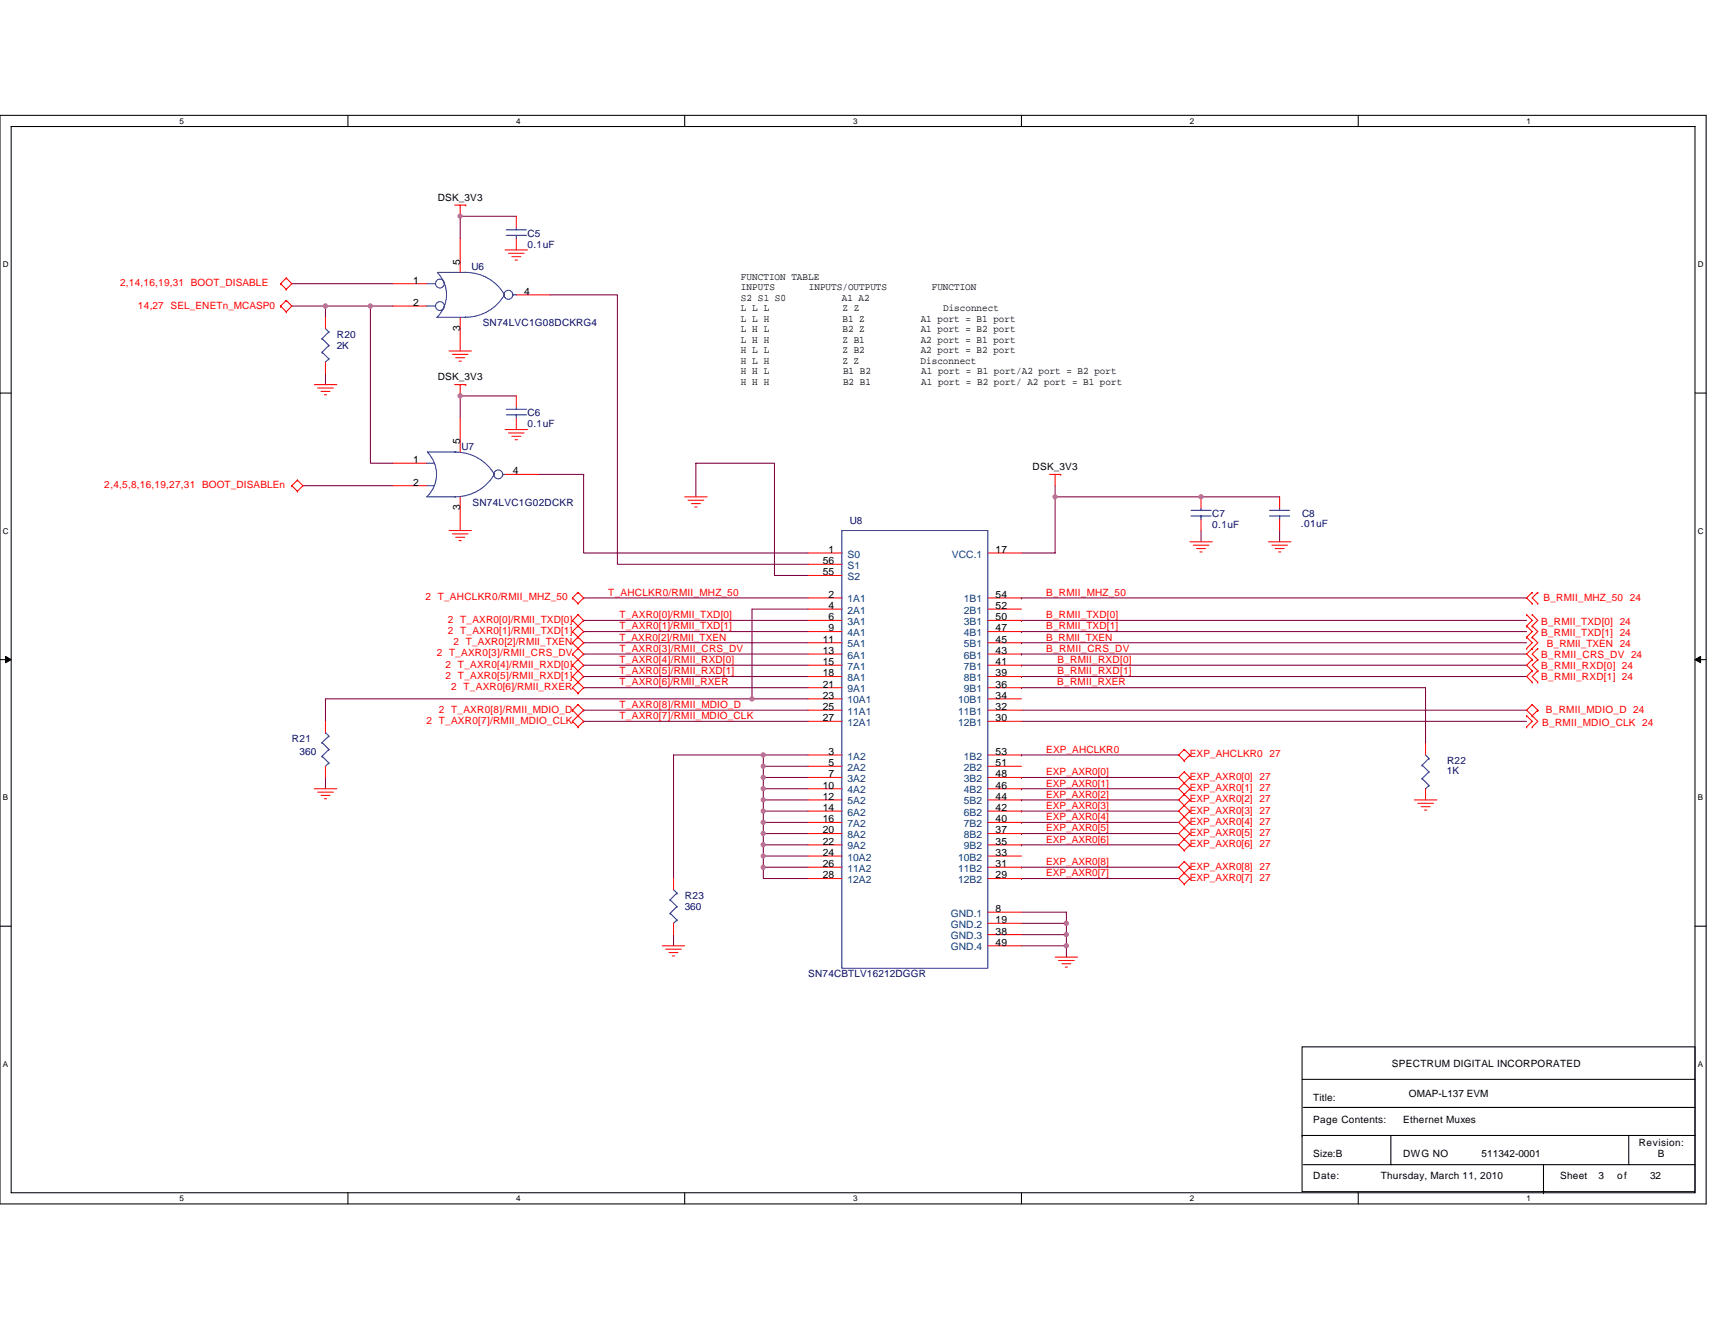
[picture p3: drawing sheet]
<svg xmlns="http://www.w3.org/2000/svg" width="279mm" height="216mm" viewBox="0 0 279 216" stroke-linecap="round" stroke-linejoin="round" font-family="sans-serif">
<path d="M0 18.8h278v177.4h-278zM1.8 20.6h274.3v173.8h-274.3z" fill="none" stroke="#000" stroke-width=".17"/>
<g fill="#fff">
<path d="M29.3 19h.7v1.4h-.7z"/>
<path d="M29.3 194.5h.7v1.5h-.7z"/>
</g>
<path d="M56.7 18.8v1.8M56.7 194.4v1.8" fill="none" stroke="#000" stroke-width=".17"/>
<g fill="#fff">
<path d="M84.1 19h.7v1.4h-.7z"/>
<path d="M84.1 194.5h.7v1.5h-.7z"/>
</g>
<path d="M111.5 18.8v1.8M111.5 194.4v1.8" fill="none" stroke="#000" stroke-width=".17"/>
<g fill="#fff">
<path d="M139 19h.7v1.4h-.7z"/>
<path d="M139 194.5h.7v1.5h-.7z"/>
</g>
<path d="M166.4 18.8v1.8M166.4 194.4v1.8" fill="none" stroke="#000" stroke-width=".17"/>
<g fill="#fff">
<path d="M193.8 19h.8v1.4h-.8z"/>
<path d="M193.8 194.5h.8v1.5h-.8z"/>
</g>
<path d="M221.3 18.8v1.8M221.3 194.4v1.8" fill="none" stroke="#000" stroke-width=".17"/>
<g fill="#fff">
<path d="M248.7 19h.7v1.4h-.7z"/>
<path d="M248.7 194.5h.7v1.5h-.7z"/>
<path d="M.5 42.3h.9v1.5h-.9z"/>
<path d="M276.6 42.3h1v1.5h-1z"/>
<path d="M.5 85.8h.9v1.4h-.9z"/>
<path d="M276.6 85.8h1v1.4h-1z"/>
</g>
<path d="M0 64.1h1.8M276.1 64.1h1.9" fill="none" stroke="#000" stroke-width=".17"/>
<g fill="#fff">
<path d="M.5 129.2h.8v1.5h-.8z"/>
<path d="M276.6 129.2h.9v1.5h-.9z"/>
</g>
<path d="M0 107.5h1.8M276.1 107.5h1.9" fill="none" stroke="#000" stroke-width=".17"/>
<path d="M.9 107l.9 .5-.9 .5zM276.1 107.5l1-.5v1z" fill="#000" stroke="#000" stroke-width=".16"/>
<g fill="#fff">
<path d="M.5 172.6h.8v1.5h-.8z"/>
<path d="M276.6 172.6h.9v1.5h-.9z"/>
</g>
<path d="M0 150.9h1.8M276.1 150.9h1.9M212.1 170.6h64v23.6h-64zM212.1 175.9h64M212.1 185h.1M212.1 185h64M212.3 189.8h63.8M212.3 180.4h63.8M226.6 185v4.8M251.5 194.4h.1M251.5 189.8v4.6M265.3 185v4.8" fill="none" stroke="#000" stroke-width=".17"/>
<g fill="none" stroke="#800040" stroke-width=".17">
<path d="M84.1 35.2h-9.1v3.7M47.5 49.9h5.5v1.8M47.5 46.2h16.5M53 49.9h7.3v25.6h3.7M60.3 49.9h3.7M89.6 48h11v43.9h31.1M49.4 79.1h14.6M53 60.9v1.8M84.1 64.5h-9.1v3.7M87.8 77.3h7.3M95.1 77.3v12.8h36.6M95.1 77.3h.1"/>
<path d="M171.9 79.1v1.9M95.1 97.4h.1M95.1 97.4h36.6M113.4 81v-5.5h12.8v18.3h5.5M131.7 99.3h-9.2v14.6M166.4 97.4h.1M166.4 97.4h82.3M171.9 81h36.6M171.9 81v9.1h-5.5M195.7 86.4v1.9M208.5 86.4v1.9M95.1 101.1h.1"/>
<path d="M95.1 115.7h.1M95.1 112.1h.1M95.1 106.6h.1M95.1 110.2h.1M95.1 104.7h.1M95.1 102.9h.1M95.1 108.4h.1M95.1 117.5h.1M95.1 101.1h36.6M95.1 115.7h36.6M95.1 112.1h36.6M95.1 106.6h36.6"/>
<path d="M95.1 110.2h36.6M95.1 102.9h36.6M95.1 108.4h36.6M95.1 104.7h36.6M95.1 117.5h36.6M122.5 113.9h9.2M122.5 113.9h-69.5v3.6M166.4 102.9h.1M166.4 106.6h.1M166.4 108.4h.1M166.4 112.1h.1M166.4 112.1h65.8v9.1"/>
<path d="M166.4 117.5h82.3M166.4 115.7h82.3M166.4 101.1h.1M166.4 110.2h.1M166.4 104.7h.1M166.4 101.1h82.3M166.4 106.6h82.3M166.4 110.2h82.3M166.4 102.9h82.3M166.4 108.4h82.3M166.4 104.7h82.3M53 126.7v1.8"/>
<path d="M124.4 137.7v1.8h7.3M124.4 139.5v1.8h7.3M124.4 135.8v1.9h7.3M124.4 134v1.8h7.3M124.4 132.2v1.8h7.3M124.4 130.3v1.9h7.3M124.4 128.5v1.8h7.3M124.4 126.7v1.8h7.3M124.4 124.9v1.8h7.3M124.4 123h7.3M124.4 123h-14.7v20.2M124.4 123v1.9h7.3"/>
<path d="M166.4 123h.1M166.4 126.7h.1M166.4 128.5h.1M166.4 132.2h.1M166.4 130.3h.1M166.4 134h.1M166.4 135.8h.1M166.4 137.7h.1M166.4 123h25.6M166.4 126.7h25.6M166.4 128.5h25.6M166.4 132.2h25.6"/>
<path d="M166.4 130.3h25.6M166.4 134h25.6M166.4 135.8h25.6M166.4 137.7h25.6M109.7 152.3v1.8M124.4 141.3v1.9h7.3M166.4 141.3h.1M166.4 143.2h.1M166.4 154.1h7.3v1.9M166.4 148.6h7.3v3.7M166.4 150.5h7.3M166.4 152.3h7.3"/>
<path d="M166.4 141.3h25.6M166.4 143.2h25.6M173.7 152.3v1.8"/>
</g>
<g fill="none" stroke="#f00" stroke-width=".17">
<path d="M74.1 33.4h1.8M75 33.4v1.8M75 38.9v5.5M75.9 33.4h.1M84.1 35.2v1.9M84.1 38.9v1.8M45.7 49.9h.1M45.7 46.2h.1M45.7 49.9l.9 .9M45.7 46.2l.9 .9M46.6 49h.1M46.6 50.8h.1"/>
<path d="M46.6 45.3h.1M46.6 47.1h.1M46.6 49l.9 .9-.9 .9M46.6 49l-.9 .9M46.6 45.3l.9 .9-.9 .9M46.6 45.3l-.9 .9M53 51.7v1.8M53 59v1.9M64 46.2h5.5M64 49.9h5.5M73.2 57.2h3.6M73.7 57.7h2.5"/>
<path d="M74.2 58.3h1.5M74.8 58.8h.4M75 51.7v5.5M82.3 40.7h3.6M82.8 41.3h2.6M83.4 41.8h1.5M83.9 42.4h.4M84.1 48h5.5M47.5 79.1h.1M47.5 79.1l1 1M48.5 78.2h.1M48.5 78.2l.9 .9-.9 1"/>
<path d="M48.5 78.2l-1 .9M51.2 62.7h3.7M51.8 63.2h2.5M52.3 63.8h1.5M52.9 64.3h.3M64 75.5h5.5M64 79.1h5.5M74.1 62.7h1.8M75 62.7v1.8M75 68.2v5.5M75.9 62.7h.1M82.3 70h3.6"/>
<path d="M82.3 77.3h5.5M82.8 70.5h2.6M83.4 71.1h1.5M83.9 71.6h.4M84.1 64.5v1.8M84.1 68.2v1.8M171 77.3h1.8M171.9 77.3v1.8M172.8 77.3h.1M48.5 80.1h.1M73.2 86.4h3.6M73.7 87h2.5"/>
<path d="M74.2 87.5h1.5M74.8 88.1h.4M75 81v5.4M93.3 97.4h.1M93.3 97.4l.9 .9M94.2 96.5h.1M94.2 98.3h.1M94.2 96.5l.9 .9-.9 .9M94.2 96.5l-.9 .9M111.5 81h3.7M112.1 81.5h2.6M112.6 82.1h1.5"/>
<path d="M113.2 82.6h.4M131.7 91.9h5.5M131.7 97.4h5.5M131.7 90.1h5.5M131.7 93.8h5.5M131.7 99.3h5.5M160.9 97.4h5.5M160.9 90.1h5.5M160.9 99.3h5.5M193.8 88.3h3.7M194.4 88.8h2.6M194.9 89.4h1.5"/>
<path d="M195.5 89.9h.4M195.7 81v1.8M195.7 84.6v1.8M206.7 88.3h3.6M207.2 88.8h2.6M207.8 89.4h1.4M208.3 89.9h.4M208.5 81v1.8M208.5 84.6v1.8M249.6 96.5h.1M249.6 98.3h.1M249.6 96.5l-.9 .9 .9 .9"/>
<path d="M250.5 98.3h.1M250.5 96.5h.1M250.5 96.5l-.9 .9 .9 .9M53 117.5v1.9M93.3 115.7h.1M93.3 101.1h.1M93.3 102.9h.1M93.3 104.7h.1M93.3 106.6h.1M93.3 108.4h.1M93.3 110.2h.1M93.3 112.1h.1"/>
<path d="M93.3 117.5h.1M93.3 115.7l1.8 1.8-.9 .9M93.3 101.1l1.8 1.8-1.8 1.8M93.3 102.9l1.8 1.8-.9 1M93.3 104.7l.9 1M93.3 106.6l1.8 1.8-.9 .9M93.3 108.4l.9 .9M93.3 110.2l1.8 1.9-.9 .9M93.3 112.1l.9 .9M93.3 117.5l.9 .9M94.2 114.8h.1M94.2 116.6h.1"/>
<path d="M94.2 100.2h.1M94.2 102h.1M94.2 103.8h.1M94.2 105.7h.1M94.2 107.5h.1M94.2 109.3h.1M94.2 111.1h.1M94.2 113h.1M94.2 118.4h.1M94.2 114.8l.9 .9-1.8 1.8M94.2 114.8l-.9 .9M94.2 100.2l.9 .9-1.8 1.8"/>
<path d="M94.2 100.2l-.9 .9M94.2 105.7l.9 .9-1.8 1.8M94.2 105.7l-.9 .9M94.2 109.3l.9 .9-1.8 1.9M94.2 109.3l-.9 .9M131.7 115.7h5.5M131.7 101.1h5.5M131.7 102.9h5.5M131.7 104.7h5.5M131.7 106.6h5.5M131.7 108.4h5.5M131.7 110.2h5.5"/>
<path d="M131.7 112.1h5.5M131.7 113.9h5.5M131.7 117.5h5.5M160.9 115.7h5.5M160.9 101.1h5.5M160.9 102.9h5.5M160.9 104.7h5.5M160.9 106.6h5.5M160.9 108.4h5.5M160.9 110.2h5.5M160.9 112.1h5.5M160.9 113.9h5.5"/>
<path d="M160.9 117.5h5.5M248.7 100.2h.1M248.7 102h.1M248.7 103.8h.1M248.7 105.7h.1M248.7 116.6h.1M248.7 118.4h.1M248.7 100.2l.9 .9-.9 .9M248.7 102l.9 .9-.9 .9M248.7 103.8l.9 .9-.9 1M248.7 116.6l.9 .9-.9 .9M249.6 100.2h.1"/>
<path d="M249.6 102h.1M249.6 103.8h.1M249.6 105.7h.1M249.6 107.5h.1M249.6 109.3h.1M249.6 111.1h.1M249.6 116.6h.1M249.6 118.4h.1M249.6 114.8h.1M249.6 100.2l.9 .9-.9 .9M249.6 102l.9 .9-.9 .9M249.6 103.8l.9 .9-.9 1"/>
<path d="M249.6 105.7l-.9 .9 .9 .9M249.6 107.5l-.9 .9 .9 .9M249.6 109.3l-.9 .9 .9 .9M249.6 114.8l-.9 .9 1.8 1.8-.9 .9M249.6 114.8l.9 .9M250.5 107.5h.1M250.5 105.7h.1M250.5 109.3h.1M250.5 111.1h.1M250.5 115.7h.1M250.5 105.7l-.9 .9 .9 .9M250.5 107.5l-.9 .9 .9 .9"/>
<path d="M250.5 109.3l-.9 .9 .9 .9M250.5 115.7l-.9 .9M51.2 128.5h3.7M51.8 129.1h2.5M52.3 129.6h1.5M52.9 130.2h.3M53 124.9v1.8M131.7 123h5.5M131.7 124.9h5.5M131.7 126.7h5.5M131.7 128.5h5.5M131.7 130.3h5.5"/>
<path d="M131.7 132.2h5.5M131.7 134h5.5M131.7 135.8h5.5M131.7 137.7h5.5M131.7 139.5h5.5M160.9 123h5.5M160.9 124.9h5.5M160.9 126.7h5.5M160.9 128.5h5.5M160.9 130.3h5.5M160.9 132.2h5.5M160.9 134h5.5"/>
<path d="M160.9 135.8h5.5M160.9 137.7h5.5M160.9 139.5h5.5M192.9 122.1h.1M192.9 124h.1M192.9 125.8h.1M192.9 127.6h.1M192.9 129.4h.1M192.9 131.3h.1M192.9 133.1h.1M192.9 134.9h.1M192.9 136.7h.1"/>
<path d="M192.9 138.6h.1M192.9 122.1l-.9 .9 .9 1M192.9 122.1l.9 .9M192.9 125.8l-.9 .9 .9 .9M192.9 125.8l.9 .9M192.9 127.6l-.9 .9 1.8 1.8M192.9 127.6l.9 .9M192.9 133.1l-.9 .9 1.8 1.8M192.9 133.1l.9 .9M192.9 136.7l-.9 1 .9 .9M192.9 136.7l.9 1M193.8 123h.1"/>
<path d="M193.8 126.7h.1M193.8 128.5h.1M193.8 130.3h.1M193.8 132.2h.1M193.8 134h.1M193.8 135.8h.1M193.8 137.7h.1M193.8 123l-.9 1M193.8 126.7l-.9 .9M193.8 128.5l-1.8 1.8 1.8 1.9M193.8 130.3l-1.8 1.9 .9 .9M193.8 132.2l-.9 .9"/>
<path d="M193.8 134l-1.8 1.8 .9 .9M193.8 135.8l-.9 .9M193.8 137.7l-.9 .9M230.4 130.3h3.7M231 130.9h2.5M231.5 131.4h1.5M232.1 132h.3M232.2 121.2v1.8M232.2 128.5v1.8M107.9 154.1h3.6M108.4 154.7h2.6M109 155.2h1.4"/>
<path d="M109.5 155.8h.4M109.7 143.2v1.8M109.7 150.5v1.8M131.7 141.3h5.5M131.7 143.2h5.5M160.9 150.5h5.5M160.9 148.6h5.5M160.9 152.3h5.5M160.9 154.1h5.5M160.9 141.3h5.5M160.9 143.2h5.5M171.9 156h3.7"/>
<path d="M172.4 156.5h2.6M173 157h1.5M173.5 157.6h.4M192.9 140.4h.1M192.9 142.2h.1M192.9 144.1h.1M192.9 140.4l-.9 .9 .9 .9M192.9 140.4l.9 .9M192.9 142.2l-.9 1 .9 .9M192.9 142.2l.9 1M193.8 141.3h.1M193.8 143.2h.1"/>
<path d="M193.8 141.3l-.9 .9M193.8 143.2l-.9 .9"/>
</g>
<g fill="none" stroke="#00f" stroke-width=".17">
<path d="M82.5 38.4h3.3M82.5 37.4h3.3M84.1 37.1v.3M84.1 38.4h.1M84.1 38.4v.5M52.5 55.2h.1M52.5 57.4h.1M52.5 55.2l1.1 1.1M52.5 57.4l1.1 1.1M53 59h.1M53 53.5l.6 .6M53.6 54.1h.1"/>
<path d="M53.6 56.3h.1M53.6 58.5h.1M53.6 54.1l-1.1 1.1M53.6 56.3l-1.1 1.1M53.6 58.5l-.6 .5M69.5 46.2h1.5M69.5 49.9h1.5M71.1 51.7h4.8M71.2 44.4a5.1 5.1 0 0 1 0 7.2M71.3 44.4h4.6h-.1a7.3 7.3 0 0 1 6.4 3.7M82.2 48a7.3 7.3 0 0 1-6.4 3.7h.1M83.6 48h.5"/>
<path d="M69.5 75.5h1.3M69.5 79.1h1.3M69.6 73.7a5.1 5.1 0 0 1 0 7.2M69.7 73.7h4.5M74.2 73.7h-.1a7.3 7.3 0 0 1 6.5 3.6M80.6 77.2a7.3 7.3 0 0 1-6.5 3.7h.1M81.9 77.3h.1M81.9 77.3h.4M82.5 67.6h3.3M82.5 66.7h3.3M84.1 66.3v.4M84.1 67.6h.1"/>
<path d="M84.1 67.6v.6M69.5 81h4.7M137.2 86.4h23.7v71.4h-23.7zM194 84.1h3.3M194 83.2h3.3M195.7 82.8v.4M195.7 84.1h.1M195.7 84.1v.5M206.8 84.1h3.3M206.8 83.2h3.3M208.5 82.8v.4M208.5 84.1h.1"/>
<path d="M208.5 84.1v.5M53 119.4h.1M53 119.4l.6 .5M53.6 119.9h.1M53.6 119.9l-1.1 1.1M52.5 123.2h.1M52.5 121h.1M52.5 123.2l1.1 1.1M52.5 121l1.1 1.1M53.6 124.3h.1M53.6 122.1h.1M53.6 124.3l-.6 .6"/>
<path d="M53.6 122.1l-1.1 1.1M231.7 124.7h.1M231.7 126.9h.1M231.7 124.7l1.1 1.1M231.7 126.9l1.1 1.1M232.2 128.5h.1M232.2 123l.6 .6M232.8 123.6h.1M232.8 125.8h.1M232.8 128h.1M232.8 123.6l-1.1 1.1M232.8 125.8l-1.1 1.1"/>
<path d="M232.8 128l-.6 .5M109.2 146.6h.1M109.2 148.8h.1M109.2 146.6l1.1 1.1M109.2 148.8l1.1 1.1M109.7 150.5h.1M109.7 145l.6 .5M110.3 145.5h.1M110.3 147.7h.1M110.3 149.9h.1M110.3 145.5l-1.1 1.1M110.3 147.7l-1.1 1.1"/>
<path d="M110.3 149.9l-.6 .6"/>
<circle cx="71.7" cy="46.2" r=".72"/>
<circle cx="71.7" cy="49.9" r=".72"/>
<circle cx="82.8" cy="48" r=".72"/>
<circle cx="81.2" cy="77.3" r=".72"/>
</g>
<g fill="#f0f" stroke="#f0f" stroke-width=".17">
<circle cx="122.5" cy="113.9" r=".36"/>
<circle cx="195.7" cy="80.9" r=".36"/>
<circle cx="173.7" cy="154.1" r=".36"/>
<circle cx="173.7" cy="150.5" r=".36"/>
<circle cx="173.7" cy="152.3" r=".36"/>
<circle cx="171.9" cy="80.9" r=".35"/>
<circle cx="75" cy="35.2" r=".35"/>
<circle cx="60.3" cy="49.9" r=".36"/>
<circle cx="53" cy="49.9" r=".36"/>
<circle cx="124.3" cy="137.6" r=".36"/>
<circle cx="124.3" cy="139.5" r=".35"/>
<circle cx="124.3" cy="135.8" r=".35"/>
<circle cx="124.3" cy="134" r=".35"/>
<circle cx="124.3" cy="132.2" r=".36"/>
<circle cx="124.3" cy="130.3" r=".35"/>
<circle cx="124.3" cy="128.5" r=".36"/>
<circle cx="124.3" cy="126.7" r=".35"/>
<circle cx="124.3" cy="124.8" r=".35"/>
<circle cx="124.3" cy="123" r=".36"/>
<circle cx="124.3" cy="141.3" r=".36"/>
<circle cx="75" cy="64.5" r=".36"/>
</g>
<g font-size="1.7">
<text x="67.3" y="46.2">1</text>
<text x="75" y="43.1" transform="rotate(-90 75 43.1)">5</text>
<text x="67.3" y="49.8">2</text>
<text x="75" y="53.9" transform="rotate(-90 75 53.9)">3</text>
<text x="85.4" y="48">4</text>
<text x="67.3" y="75.5">1</text>
<text x="75" y="72.4" transform="rotate(-90 75 72.4)">5</text>
<text x="83.6" y="77.3">4</text>
<text x="67.3" y="79.1">2</text>
<text x="75" y="83.2" transform="rotate(-90 75 83.2)">3</text>
<text x="134" y="91.9">56</text>
<text x="134" y="93.7">55</text>
<text x="135" y="90.1">1</text>
<text x="162.2" y="90.1">17</text>
<text x="135" y="97.4">2</text>
<text x="135" y="99.2">4</text>
<text x="135" y="101.1">6</text>
<text x="162.2" y="97.4">54</text>
<text x="162.2" y="99.2">52</text>
<text x="162.2" y="101.1">50</text>
<text x="134" y="104.7">11</text>
<text x="134" y="106.6">13</text>
<text x="135" y="102.9">9</text>
<text x="162.2" y="102.9">47</text>
<text x="162.2" y="104.7">45</text>
<text x="162.2" y="106.6">43</text>
<text x="134" y="108.4">15</text>
<text x="134" y="110.2">18</text>
<text x="134" y="112">21</text>
<text x="134" y="113.9">23</text>
<text x="162.2" y="112">36</text>
<text x="162.2" y="108.4">41</text>
<text x="162.2" y="110.2">39</text>
<text x="162.2" y="113.9">34</text>
<text x="134" y="115.7">25</text>
<text x="134" y="117.5">27</text>
<text x="162.2" y="115.7">32</text>
<text x="162.2" y="117.5">30</text>
<text x="135" y="123">3</text>
<text x="135" y="124.8">5</text>
<text x="162.2" y="123">53</text>
<text x="162.2" y="124.8">51</text>
<text x="134" y="128.5">10</text>
<text x="134" y="130.3">12</text>
<text x="135" y="126.7">7</text>
<text x="162.2" y="126.7">48</text>
<text x="162.2" y="128.5">46</text>
<text x="162.2" y="130.3">44</text>
<text x="134" y="132.1">14</text>
<text x="134" y="134">16</text>
<text x="134" y="135.8">20</text>
<text x="134" y="137.6">22</text>
<text x="162.2" y="132.1">42</text>
<text x="162.2" y="134">40</text>
<text x="162.2" y="135.8">37</text>
<text x="162.2" y="137.6">35</text>
<text x="134" y="139.5">24</text>
<text x="134" y="141.3">26</text>
<text x="134" y="143.1">28</text>
<text x="162.2" y="141.3">31</text>
<text x="162.2" y="143.1">29</text>
<text x="162.2" y="139.5">33</text>
<text x="162.2" y="148.6">8</text>
<text x="162.2" y="150.4">19</text>
<text x="162.2" y="152.3">38</text>
<text x="162.2" y="154.1">49</text>
</g>
<g font-size="1.7" fill="#004080">
<text x="138.1" y="92.7">S1</text>
<text x="138.1" y="94.5">S2</text>
<text x="138.1" y="90.8">S0</text>
<text x="155.1" y="90.8">VCC.1</text>
<text x="138.1" y="98.2">1A1</text>
<text x="138.1" y="100">2A1</text>
<text x="138.1" y="101.8">3A1</text>
<text x="157" y="98.2">1B1</text>
<text x="157" y="100">2B1</text>
<text x="157" y="101.8">3B1</text>
<text x="138.1" y="103.7">4A1</text>
<text x="138.1" y="105.5">5A1</text>
<text x="138.1" y="107.3">6A1</text>
<text x="157" y="103.7">4B1</text>
<text x="157" y="105.5">5B1</text>
<text x="157" y="107.3">6B1</text>
<text x="138.1" y="109.1">7A1</text>
<text x="138.1" y="111">8A1</text>
<text x="138.1" y="112.8">9A1</text>
<text x="157" y="112.8">9B1</text>
<text x="157" y="109.1">7B1</text>
<text x="157" y="111">8B1</text>
<text x="138.1" y="116.5">11A1</text>
<text x="138.1" y="114.6">10A1</text>
<text x="138.1" y="118.3">12A1</text>
<text x="156.1" y="114.6">10B1</text>
<text x="156.1" y="116.5">11B1</text>
<text x="156.1" y="118.3">12B1</text>
<text x="138.1" y="123.8">1A2</text>
<text x="138.1" y="125.6">2A2</text>
<text x="157" y="123.8">1B2</text>
<text x="157" y="125.6">2B2</text>
<text x="138.1" y="127.4">3A2</text>
<text x="138.1" y="129.3">4A2</text>
<text x="138.1" y="131.1">5A2</text>
<text x="157" y="127.4">3B2</text>
<text x="157" y="129.3">4B2</text>
<text x="157" y="131.1">5B2</text>
<text x="138.1" y="132.9">6A2</text>
<text x="138.1" y="134.7">7A2</text>
<text x="138.1" y="136.6">8A2</text>
<text x="157" y="132.9">6B2</text>
<text x="157" y="134.7">7B2</text>
<text x="157" y="136.6">8B2</text>
<text x="138.1" y="138.4">9A2</text>
<text x="138.1" y="140.2">10A2</text>
<text x="138.1" y="142">11A2</text>
<text x="138.1" y="143.9">12A2</text>
<text x="156.1" y="142">11B2</text>
<text x="156.1" y="143.9">12B2</text>
<text x="156.1" y="140.2">10B2</text>
<text x="157" y="138.4">9B2</text>
<text x="154.9" y="149.4">GND.1</text>
<text x="154.9" y="151.2">GND.2</text>
<text x="154.9" y="153">GND.3</text>
<text x="154.9" y="154.9">GND.4</text>
</g>
<g font-size="1.6">
<text x="71.3" y="32.7">DSK_3V3</text>
<text x="120.7" y="45.6">FUNCTION TABLE</text>
<text x="120.7" y="47.3">INPUTS</text>
<text x="131.8" y="47.3">INPUTS/OUTPUTS</text>
<text x="151.8" y="47.3">FUNCTION</text>
<text x="120.7" y="49">S2 S1 S0</text>
<text x="120.7" y="50.7">L L L</text>
<text x="120.7" y="52.4">L L H</text>
<text x="137.2" y="49">A1 A2</text>
<text x="137.3" y="50.7">Z Z</text>
<text x="137.3" y="52.4">B1 Z</text>
<text x="150" y="52.4">A1 port = B1 port</text>
<text x="153.6" y="50.7">Disconnect</text>
<text x="120.7" y="54.1">L H L</text>
<text x="120.7" y="55.8">L H H</text>
<text x="120.7" y="57.6">H L L</text>
<text x="120.7" y="59.3">H L H</text>
<text x="137.2" y="59.3">Z Z</text>
<text x="137.3" y="54.1">B2 Z</text>
<text x="137.3" y="55.8">Z B1</text>
<text x="137.3" y="57.6">Z B2</text>
<text x="150" y="59.3">Disconnect</text>
<text x="150" y="54.1">A1 port = B2 port</text>
<text x="150" y="55.8">A2 port = B1 port</text>
<text x="150" y="57.6">A2 port = B2 port</text>
<text x="71.3" y="62">DSK_3V3</text>
<text x="120.7" y="61">H H L</text>
<text x="120.7" y="62.7">H H H</text>
<text x="137.3" y="61">B1 B2</text>
<text x="137.3" y="62.7">B2 B1</text>
<text x="150.1" y="61">A1 port = B1 port/A2 port = B2 port</text>
<text x="150.1" y="62.7">A1 port = B2 port/ A2 port = B1 port</text>
<text x="168.2" y="76.6">DSK_3V3</text>
<text x="226.8" y="173.9">SPECTRUM DIGITAL INCORPORATED</text>
<text x="214" y="179.4">Title:</text>
<text x="229.5" y="178.8">OMAP-L137 EVM</text>
<text x="214" y="183">Page Contents:</text>
<text x="228.6" y="183">Ethernet Muxes</text>
<text x="214" y="188.5">Size:B</text>
<text x="228.6" y="188.5">DWG NO</text>
<text x="241.4" y="188.5">511342-0001</text>
<text x="267" y="186.7">Revision:</text>
<text x="270.1" y="188.5">B</text>
<text x="214" y="192.2">Date:</text>
<text x="224.9" y="192.2">Thursday, March 11, 2010</text>
<text x="254.2" y="192.2">Sheet</text>
<text x="260.4" y="192.2">3</text>
<text x="263.5" y="192.2">of</text>
<text x="268.8" y="192.2">32</text>
</g>
<g font-size="1.6" fill="#000080">
<text x="85.9" y="38.6">C5</text>
<text x="85.9" y="40.4">0.1uF</text>
<text x="76.8" y="44">U6</text>
<text x="78.6" y="53.2">SN74LVC1G08DCKRG4</text>
<text x="54.9" y="56.9">2K</text>
<text x="54.9" y="55">R20</text>
<text x="85.9" y="67.8">C6</text>
<text x="85.9" y="69.6">0.1uF</text>
<text x="75.2" y="73.3">U7</text>
<text x="77" y="82.4">SN74LVC1G02DCKR</text>
<text x="138.4" y="85.4">U8</text>
<text x="197.5" y="84.3">C7</text>
<text x="197.5" y="86.1">0.1uF</text>
<text x="211.9" y="85.9">.01uF</text>
<text x="212.1" y="84.3">C8</text>
<text x="47.5" y="120.9">R21</text>
<text x="48.8" y="123">360</text>
<text x="235.8" y="124.5">R22</text>
<text x="235.7" y="126.2">1K</text>
<text x="111.5" y="146.5">R23</text>
<text x="111.5" y="148.3">360</text>
<text x="131.7" y="159.3">SN74CBTLV16212DGGR</text>
</g>
<g font-size="1.6" fill="#f00">
<text x="19.6" y="46.6">2,14,16,19,31 BOOT_DISABLE</text>
<text x="22.5" y="50.3">14,27 SEL_ENETn_MCASP0</text>
<text x="17" y="79.5">2,4,5,8,16,19,27,31 BOOT_DISABLEn</text>
<text x="69.3" y="97.8">2 T_AHCLKR0/RMII_MHZ_50</text>
<text x="73" y="101.5">2 T_AXR0[0]/RMII_TXD[0]</text>
<text x="99.1" y="97.1">T_AHCLKR0/RMII_MHZ_50</text>
<text x="100.9" y="100.7">T_AXR0[0]/RMII_TXD[0]</text>
<text x="170.4" y="100.7">B_RMII_TXD[0]</text>
<text x="170.4" y="97.1">B_RMII_MHZ_50</text>
<text x="251.1" y="101.8">B_RMII_TXD[0] 24</text>
<text x="251.5" y="98">B_RMII_MHZ_50 24</text>
<text x="71.1" y="107">2 T_AXR0[3]/RMII_CRS_DV</text>
<text x="73" y="103.3">2 T_AXR0[1]/RMII_TXD[1]</text>
<text x="73.9" y="105.1">2 T_AXR0[2]/RMII_TXEN</text>
<text x="100.9" y="106.2">T_AXR0[3]/RMII_CRS_DV</text>
<text x="100.9" y="104.4">T_AXR0[2]/RMII_TXEN</text>
<text x="100.9" y="102.6">T_AXR0[1]/RMII_TXD[1]</text>
<text x="170.4" y="102.6">B_RMII_TXD[1]</text>
<text x="170.4" y="106.2">B_RMII_CRS_DV</text>
<text x="170.4" y="104.4">B_RMII_TXEN</text>
<text x="251.1" y="103.7">B_RMII_TXD[1] 24</text>
<text x="251.1" y="107.1">B_RMII_CRS_DV 24</text>
<text x="252" y="105.5">B_RMII_TXEN 24</text>
<text x="72.6" y="108.8">2 T_AXR0[4]/RMII_RXD[0]</text>
<text x="72.6" y="110.6">2 T_AXR0[5]/RMII_RXD[1]</text>
<text x="73.5" y="112.4">2 T_AXR0[6]/RMII_RXER</text>
<text x="100.9" y="111.7">T_AXR0[6]/RMII_RXER</text>
<text x="100.9" y="109.9">T_AXR0[5]/RMII_RXD[1]</text>
<text x="100.9" y="108">T_AXR0[4]/RMII_RXD[0]</text>
<text x="172.3" y="111.7">B_RMII_RXER</text>
<text x="172.3" y="108">B_RMII_RXD[0]</text>
<text x="172.3" y="109.9">B_RMII_RXD[1]</text>
<text x="251.1" y="109">B_RMII_RXD[0] 24</text>
<text x="251.1" y="110.8">B_RMII_RXD[1] 24</text>
<text x="69.5" y="117.9">2 T_AXR0[7]/RMII_MDIO_CLK</text>
<text x="71.5" y="116.1">2 T_AXR0[8]/RMII_MDIO_D</text>
<text x="100.9" y="115.4">T_AXR0[8]/RMII_MDIO_D</text>
<text x="100.9" y="117.2">T_AXR0[7]/RMII_MDIO_CLK</text>
<text x="251.3" y="118.3">B_RMII_MDIO_CLK 24</text>
<text x="251.8" y="116.1">B_RMII_MDIO_D 24</text>
<text x="170.5" y="122.7">EXP_AHCLKR0</text>
<text x="193.8" y="123.4">EXP_AHCLKR0 27</text>
<text x="170.4" y="126.3">EXP_AXR0[0]</text>
<text x="170.4" y="128.2">EXP_AXR0[1]</text>
<text x="170.4" y="131.8">EXP_AXR0[3]</text>
<text x="170.4" y="130">EXP_AXR0[2]</text>
<text x="193.8" y="127.1">EXP_AXR0[0] 27</text>
<text x="193.8" y="128.9">EXP_AXR0[1] 27</text>
<text x="193.8" y="130.7">EXP_AXR0[2] 27</text>
<text x="170.4" y="133.6">EXP_AXR0[4]</text>
<text x="170.4" y="135.5">EXP_AXR0[5]</text>
<text x="170.4" y="137.3">EXP_AXR0[6]</text>
<text x="193.8" y="132.6">EXP_AXR0[3] 27</text>
<text x="193.8" y="134.4">EXP_AXR0[4] 27</text>
<text x="193.8" y="136.2">EXP_AXR0[5] 27</text>
<text x="170.4" y="140.9">EXP_AXR0[8]</text>
<text x="170.4" y="142.8">EXP_AXR0[7]</text>
<text x="193.8" y="141.7">EXP_AXR0[8] 27</text>
<text x="193.8" y="138">EXP_AXR0[6] 27</text>
<text x="193.8" y="143.5">EXP_AXR0[7] 27</text>
</g>
<g font-size="1.3">
<text x="29.3" y="20.2">5</text>
<text x="84.1" y="20.2">4</text>
<text x="139" y="20.2">3</text>
<text x="193.8" y="20.2">2</text>
<text x="248.7" y="20.2">1</text>
<text x=".5" y="43.5">D</text>
<text x="276.6" y="43.5">D</text>
<text x=".5" y="87">C</text>
<text x="276.6" y="87">C</text>
<text x=".5" y="130.4">B</text>
<text x="276.6" y="130.4">B</text>
<text x=".5" y="173.8">A</text>
<text x="276.6" y="173.8">A</text>
<text x="29.3" y="195.7">5</text>
<text x="84.1" y="195.7">4</text>
<text x="139" y="195.7">3</text>
<text x="193.8" y="195.7">2</text>
<text x="248.7" y="195.7">1</text>
</g>
</svg>
